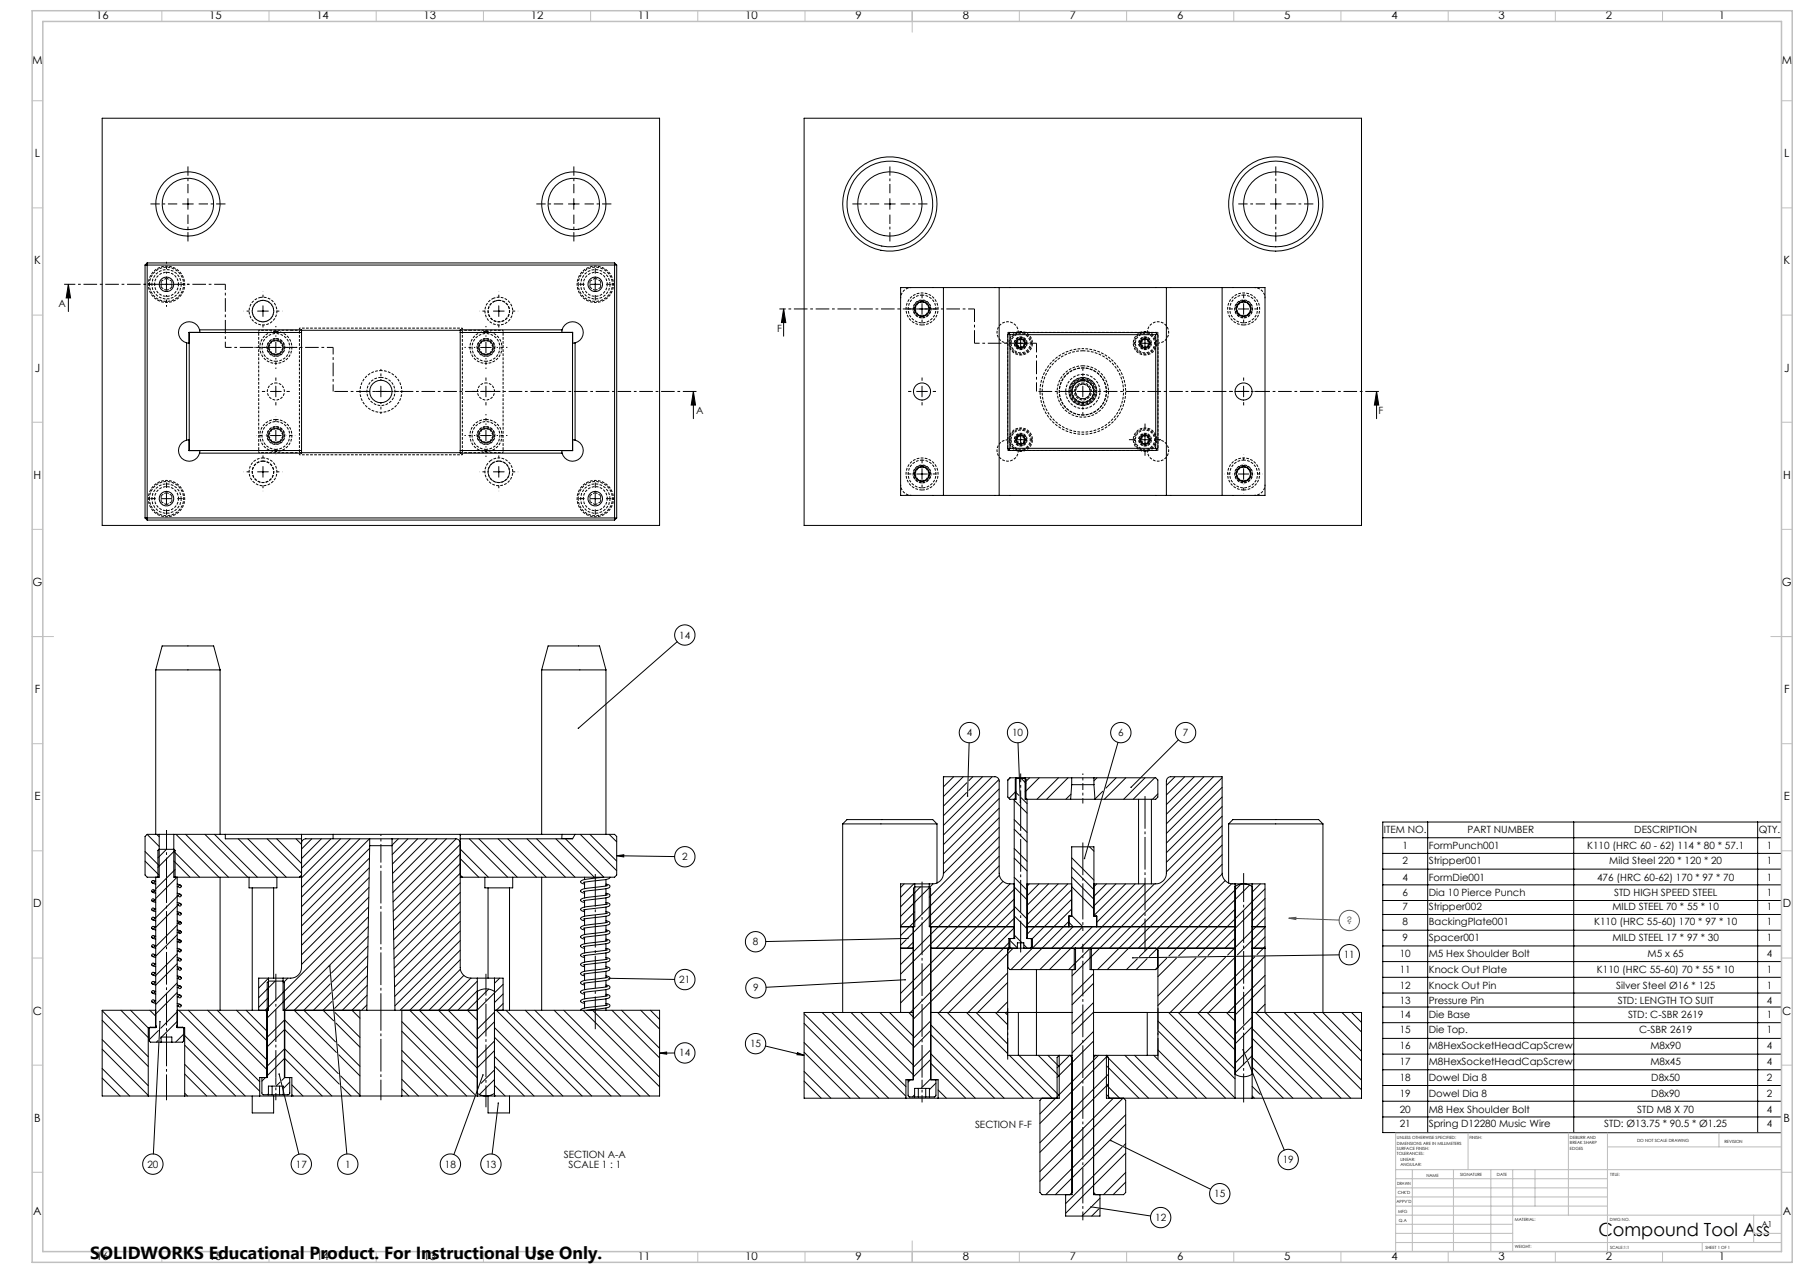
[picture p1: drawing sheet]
<svg xmlns="http://www.w3.org/2000/svg" width="841mm" height="594mm" viewBox="0 0 841 594" stroke-linecap="round" stroke-linejoin="round" font-family="sans-serif">
<g fill="none" stroke="#000" stroke-width=".47" stroke-dasharray="1.3 .6" stroke-dashoffset=".3" stroke-linecap="butt">
<path d="M70 133a8 8 0 0 1 11-8 8 8 0 0 1 2 14 8 8 0 0 1-13-5v-1M121 139a7 7 0 0 1 8 8 7 7 0 0 1-11 3 7 7 0 0 1 2-11h1M230 139a6 6 0 0 1 9 6 6 6 0 0 1-9 6 6 6 0 0 1-1-11l1-1M270 133a8 8 0 0 1 11-8 8 8 0 0 1 2 14 8 8 0 0 1-13-5v-1M430 138a7 7 0 0 0-6 9 7 7 0 0 0 11 1 7 7 0 0 0-3-10h-2M580 138a7 7 0 0 0-6 9 7 7 0 0 0 11 1 7 7 0 0 0-3-10h-2M475 155a5 5 0 0 0-5-5 5 5 0 0 0-5 5 5 5 0 0 0 5 5M129 169a7 7 0 0 0 6-10 7 7 0 0 0-11-1 7 7 0 0 0 3 10l2 1M227 169a7 7 0 0 0 6-10 7 7 0 0 0-11-1 7 7 0 0 0 3 10l2 1M505 175a8 8 0 0 0-7 11 8 8 0 0 0 13 2 8 8 0 0 0-4-13h-2M505 176a7 7 0 0 0-6 9 7 7 0 0 0 11 2 7 7 0 0 0-3-11h-2M540 160a5 5 0 0 0 5-5 5 5 0 0 0-5-5 5 5 0 0 0-5 5"/>
<path d="M505 189a6 6 0 0 1-6-9 6 6 0 0 1 11-1 6 6 0 0 1-3 10h-2M123 214a6 6 0 0 1 6 9 6 6 0 0 1-11 1 6 6 0 0 1 3-10h2M129 210a6 6 0 0 0 6-10 6 6 0 0 0-11-1 6 6 0 0 0 3 11h2M227 210a6 6 0 0 0 6-10 6 6 0 0 0-11-1 6 6 0 0 0 3 11h2M229 215a6 6 0 0 1 10 4 6 6 0 0 1-8 7 6 6 0 0 1-3-10l1-1M430 215a7 7 0 0 0-6 9 7 7 0 0 0 11 1 7 7 0 0 0-3-10h-2M470 205a5 5 0 0 0-5 5 5 5 0 0 0 5 5 5 5 0 0 0 5-5M535 210a5 5 0 0 0 5 5 5 5 0 0 0 5-5 5 5 0 0 0-5-5M580 215a7 7 0 0 0-6 9 7 7 0 0 0 11 1 7 7 0 0 0-3-10h-2M70 233a8 8 0 0 1 11-8 8 8 0 0 1 2 14 8 8 0 0 1-13-5v-1M270 233a8 8 0 0 1 11-8 8 8 0 0 1 2 14 8 8 0 0 1-13-5v-1"/>
</g>
<g fill="none" stroke="#000" stroke-width=".47" stroke-dasharray="1.3 .6" stroke-dashoffset=".1" stroke-linecap="butt">
<path d="M75 131l3-1M75 134v-3M78 130l2 1M78 136l-3-2M80 131v3M80 134l-2 2M275 131l3-1M275 134v-3M278 130l2 1M278 136l-3-2M280 131v3M280 134l-2 2"/>
<path d="M123 140a5 5 0 0 1 4 7 5 5 0 0 1-8 1 5 5 0 0 1 2-8h2M233 140a5 5 0 0 1 4 7 5 5 0 0 1-8 1 5 5 0 0 1 2-8h2M505 171a12 12 0 0 1 11 17 12 12 0 0 1-21 2 12 12 0 0 1 8-19h2M500 183a5 5 0 0 0 7 4 5 5 0 0 0 1-8 5 5 0 0 0-8 2v2M123 215a5 5 0 0 1 4 7 5 5 0 0 1-8 1 5 5 0 0 1 2-8h2M233 215a5 5 0 0 1 4 7 5 5 0 0 1-8 1 5 5 0 0 1 2-8h2M75 231l3-1M75 234v-3M78 230l2 1M78 236l-3-2M80 231v3M80 234l-2 2"/>
<path d="M275 231l3-1M275 234v-3M278 230l2 1M278 236l-3-2M280 231v3M280 234l-2 2"/>
</g>
<g fill="none" stroke="#000" stroke-width=".47" stroke-dasharray="1.3 .6" stroke-dashoffset=".6" stroke-linecap="butt">
<path d="M78 124a8 8 0 0 1 7 12 8 8 0 0 1-14 2 8 8 0 0 1 5-14h2M278 124a8 8 0 0 1 7 12 8 8 0 0 1-14 2 8 8 0 0 1 5-14h2M140 153v59M129 165a3 3 0 0 0 3-4 3 3 0 0 0-6-1 3 3 0 0 0 2 5h1M227 165a3 3 0 0 0 3-4 3 3 0 0 0-6-1 3 3 0 0 0 2 5h1M479 160a2.8 2.8 0 0 1-4 3 2.8 2.8 0 0 1-1-5 2.8 2.8 0 0 1 5 1v1M537 160a2.8 2.8 0 0 1-4 3 2.8 2.8 0 0 1-1-5 2.8 2.8 0 0 1 5 1v1M129 207a3 3 0 0 0 3-5 3 3 0 0 0-6-1 3 3 0 0 0 2 5l1 1M216 212v-59M227 207a3 3 0 0 0 3-5 3 3 0 0 0-6-1 3 3 0 0 0 2 5l1 1M479 205a2.8 2.8 0 0 1-4 3 2.8 2.8 0 0 1-1-5 2.8 2.8 0 0 1 5 1v1M537 205a2.8 2.8 0 0 1-4 3 2.8 2.8 0 0 1-1-5 2.8 2.8 0 0 1 5 1v1"/>
<path d="M78 224a9 9 0 0 1 7 12 9 9 0 0 1-14 2 9 9 0 0 1 5-14h2M278 224a9 9 0 0 1 7 12 9 9 0 0 1-14 2 9 9 0 0 1 5-14h2"/>
</g>
<g fill="none" stroke="#000" stroke-width=".47" stroke-dasharray="1.3 .6" stroke-dashoffset=".5" stroke-linecap="butt">
<path d="M71 133a7 7 0 0 0 6 7 7 7 0 0 0 7-7M72 133a6 6 0 0 1 6-6 6 6 0 0 1 5 6M83 133a6 6 0 0 1-5 5 6 6 0 0 1-6-5M84 132a7 7 0 0 0-7-6 7 7 0 0 0-6 7M271 133a7 7 0 0 0 6 7 7 7 0 0 0 7-7M272 133a6 6 0 0 1 6-6 6 6 0 0 1 5 6M283 133a6 6 0 0 1-5 5 6 6 0 0 1-6-5M284 132a7 7 0 0 0-7-6 7 7 0 0 0-6 7M425 134a5 5 0 0 0-5 5M590 139a5 5 0 0 0-5-5M129 159a3 3 0 0 1 3 4 3 3 0 0 1-6 1 3 3 0 0 1 2-5h1M227 159a3 3 0 0 1 3 4 3 3 0 0 1-6 1 3 3 0 0 1 2-5h1"/>
<path d="M430 140a4 4 0 0 1 4 6 4 4 0 0 1-7 1 4 4 0 0 1 2-7h1M580 140a4 4 0 0 1 4 6 4 4 0 0 1-7 1 4 4 0 0 1 2-7h1M129 166a4 4 0 0 1-4-6 4 4 0 0 1 7-1 4 4 0 0 1-2 7h-1M129 179a4 4 0 0 1 3 5 4 4 0 0 1-6 1 4 4 0 0 1 1-6h2M178 173a10 10 0 0 1 8 14 10 10 0 0 1-16 2 10 10 0 0 1 6-16h2M227 166a4 4 0 0 1-4-6 4 4 0 0 1 7-1 4 4 0 0 1-2 7h-1M227 179a4 4 0 0 1 3 5 4 4 0 0 1-6 1 4 4 0 0 1 1-6h2M476 166a5 5 0 0 1-5-8 5 5 0 0 1 9-1 5 5 0 0 1-3 8l-1 1M479 160a2.5 2.5 0 0 1-4 2 2.5 2.5 0 0 1-1-4 2.5 2.5 0 0 1 4 1l1 1M505 179a4 4 0 0 1 4 5 4 4 0 0 1-7 1 4 4 0 0 1 2-6h1M534 166a5 5 0 0 1-5-8 5 5 0 0 1 9-1 5 5 0 0 1-3 8l-1 1M537 160a2.5 2.5 0 0 1-4 2 2.5 2.5 0 0 1-1-4 2.5 2.5 0 0 1 4 1l1 1"/>
<path d="M129 200a3 3 0 0 1 3 5 3 3 0 0 1-6 1 3 3 0 0 1 2-6h1M227 200a3 3 0 0 1 3 5 3 3 0 0 1-6 1 3 3 0 0 1 2-6h1M505 186a3 3 0 0 1-3-5 3 3 0 0 1 6-1 3 3 0 0 1-2 6h-1M129 207a4 4 0 0 1-4-5 4 4 0 0 1 7-1 4 4 0 0 1-2 6h-1M227 207a4 4 0 0 1-4-5 4 4 0 0 1 7-1 4 4 0 0 1-2 6h-1M430 217a4 4 0 0 1 4 6 4 4 0 0 1-7 1 4 4 0 0 1 2-7h1M476 211a5 5 0 0 1-5-8 5 5 0 0 1 9-1 5 5 0 0 1-3 8l-1 1M479 205a2.5 2.5 0 0 1-4 2 2.5 2.5 0 0 1-1-4 2.5 2.5 0 0 1 4 1l1 1M534 211a5 5 0 0 1-5-8 5 5 0 0 1 9-1 5 5 0 0 1-3 8l-1 1M537 205a2.5 2.5 0 0 1-4 2 2.5 2.5 0 0 1-1-4 2.5 2.5 0 0 1 4 1l1 1M580 217a4 4 0 0 1 4 6 4 4 0 0 1-7 1 4 4 0 0 1 2-7h1M71 233a7 7 0 0 0 6 7 7 7 0 0 0 7-7"/>
<path d="M72 233a6 6 0 0 1 6-6 6 6 0 0 1 5 6M83 233a6 6 0 0 1-5 5 6 6 0 0 1-6-5M84 232a7 7 0 0 0-7-6 7 7 0 0 0-6 7M271 233a7 7 0 0 0 6 7 7 7 0 0 0 7-7M272 233a6 6 0 0 1 6-6 6 6 0 0 1 5 6M283 233a6 6 0 0 1-5 5 6 6 0 0 1-6-5M284 232a7 7 0 0 0-7-6 7 7 0 0 0-6 7M420 226a5 5 0 0 0 5 5M585 231a5 5 0 0 0 5-5"/>
</g>
<g fill="none" stroke="#000" stroke-width=".47" stroke-dasharray="1.3 .6" stroke-dashoffset="-.1" stroke-linecap="butt">
<path d="M127 159h3M129 158a4 4 0 0 1 3 6 4 4 0 0 1-7 1 4 4 0 0 1 2-7h2M130 159l2 3M225 159h3M227 158a4 4 0 0 1 3 6 4 4 0 0 1-7 1 4 4 0 0 1 2-7h2M228 159l2 3M427 144l1-3M428 147l-1-3M428 141h4M430 148a4 4 0 0 1-4-6 4 4 0 0 1 7-1 4 4 0 0 1-2 7h-1M432 147h-4M432 141l2 3"/>
<path d="M434 144l-2 3M470 155h70M577 144l1-3M578 141h4M578 147l-1-3M580 148a4 4 0 0 1-4-6 4 4 0 0 1 7-1 4 4 0 0 1-2 7h-1M582 147h-4M582 141l2 3M584 144l-2 3M125 162l2-3M127 165l-2-3M130 165h-3"/>
<path d="M132 162l-2 3M223 162l2-3M225 165l-2-3M228 165h-3M230 162l-2 3M472 160a5 5 0 0 1 6-4 5 5 0 0 1 1 8 5 5 0 0 1-7-3v-1M530 160a4 4 0 0 1 6-4 4 4 0 0 1 1 8 4 4 0 0 1-7-3v-1M129 199a4 4 0 0 1 3 6 4 4 0 0 1-7 1 4 4 0 0 1 2-7h2M227 199a4 4 0 0 1 3 6 4 4 0 0 1-7 1 4 4 0 0 1 2-7h2M125 203l2-3M127 200h3M127 206l-2-3"/>
<path d="M130 200l2 3M130 206h-3M132 203l-2 3M223 203l2-3M225 200h3M225 206l-2-3M228 200l2 3M228 206h-3M230 203l-2 3M428 218h4M432 218l2 3M472 205a4 4 0 0 1 6-4 4 4 0 0 1 1 8 4 4 0 0 1-7-3v-1"/>
<path d="M530 205a4 4 0 0 1 6-4 4 4 0 0 1 1 8 4 4 0 0 1-7-3v-1M540 210h-70M578 218h4M582 218l2 3M427 221l1-3M428 224l-1-3M430 225a4 4 0 0 1-4-6 4 4 0 0 1 7-1 4 4 0 0 1-2 7h-1M432 224h-4M434 221l-2 3M577 221l1-3M578 224l-1-3M580 225a4 4 0 0 1-4-6 4 4 0 0 1 7-1 4 4 0 0 1-2 7h-1"/>
<path d="M582 224h-4M584 221l-2 3"/>
</g>
<g fill="none" stroke="#000" stroke-width=".47" stroke-dasharray="1.3 .6" stroke-linecap="butt">
<path d="M129 155a8 8 0 0 1 6 10 8 8 0 0 1-12 2 8 8 0 0 1 4-12h2M136 154h5M215 154h5M227 155a8 8 0 0 1 6 10 8 8 0 0 1-12 2 8 8 0 0 1 4-12h2M430 152a8 8 0 0 1-7-11 8 8 0 0 1 13-1 8 8 0 0 1-4 11l-2 1M580 152a8 8 0 0 1-7-11 8 8 0 0 1 13-1 8 8 0 0 1-4 11l-2 1M178 176a7 7 0 0 0-6 9 7 7 0 0 0 11 2 7 7 0 0 0-4-11h-1M505 164a19 19 0 0 0-17 27 19 19 0 0 0 33 3 19 19 0 0 0-13-30h-3M505 177a6 6 0 0 1 5 8 6 6 0 0 1-9 1 6 6 0 0 1 3-9h1M129 196a7 7 0 0 1 6 10 7 7 0 0 1-12 2 7 7 0 0 1 4-12h2M227 196a7 7 0 0 1 6 10 7 7 0 0 1-12 2 7 7 0 0 1 4-12h2M141 211h-5"/>
<path d="M220 211h-5M430 229a8 8 0 0 1-7-11 8 8 0 0 1 13-1 8 8 0 0 1-4 11l-2 1M580 229a8 8 0 0 1-7-11 8 8 0 0 1 13-1 8 8 0 0 1-4 11l-2 1"/>
</g>
<path d="M122 140a5 5 0 0 1 6 6 5 5 0 0 1-8 3 5 5 0 0 1 0-8l2-1M231 141a5 5 0 0 1 7 4 5 5 0 0 1-8 5 5 5 0 0 1 0-9h1M481 160a5 5 0 0 1-7 5 5 5 0 0 1-1-9 5 5 0 0 1 8 3v1M505 179a3 3 0 0 0-3 5 3 3 0 0 0 6 1 3 3 0 0 0-2-6h-1M505 178a5 5 0 0 0-4 7 5 5 0 0 0 8 1 5 5 0 0 0-3-8h-1M539 160a5 5 0 0 1-7 5 5 5 0 0 1-1-9 5 5 0 0 1 8 3v1M123 215a5 5 0 0 1 4 7 5 5 0 0 1-8 1 5 5 0 0 1 2-8h2M230 216a5 5 0 0 1 8 3 5 5 0 0 1-6 6 5 5 0 0 1-3-8l1-1M481 205a5 5 0 0 1-7 5 5 5 0 0 1-1-9 5 5 0 0 1 8 3v1M539 205a5 5 0 0 1-7 5 5 5 0 0 1-1-9 5 5 0 0 1 8 3v1" fill="none" stroke="#000" stroke-width=".47" stroke-dasharray="1.3 .6" stroke-dashoffset=".2" stroke-linecap="butt"/>
<path d="M141 154l-1-1M216 153l-1 1M216 153h-76M540 155v55M505 177a6 6 0 0 1 6 8 6 6 0 0 1-11 1 6 6 0 0 1 4-9h1M505 163a20 20 0 0 1 18 29 20 20 0 0 1-34 2 20 20 0 0 1 13-31h3M121 211v-57M140 212h76M141 211l-1 1M216 212l-1-1M235 211v-57M470 210v-55" fill="none" stroke="#000" stroke-width=".47" stroke-dasharray="1.3 .6" stroke-dashoffset=".7" stroke-linecap="butt"/>
<path d="M121 154h15M235 154h-15M136 211h-15M220 211h15" fill="none" stroke="#000" stroke-width=".47" stroke-dasharray="1.3 .6" stroke-dashoffset=".8" stroke-linecap="butt"/>
<g fill="none" stroke="#000" stroke-width=".47">
<path d="M48 55h260v190h-260zM375 55h260v190h-260zM85 95h5M88 93v5M265 95h5M268 93v5M413 95h5M415 93v5M593 95h5M595 93v5M32 133l1 6h-2zM32 133v12"/>
<path d="M68 124h220M68 124v118M69 123h218M69 123v120M69 123l-1 1M75 133h5M78 130v5M275 133h5M278 130v5M287 123v120M287 123l1 1M288 124v118"/>
<path d="M440 134h26M440 134h-20v97h20M440 134v97M466 134h78M466 134v97M544 134h26M544 134v97M570 134h20v97h-20M570 134v97M87 160h1M87 160v45M88 155h53"/>
<path d="M88 155v55M93 154v1h-5M93 154a5 5 0 0 0-8-2 5 5 0 0 0 2 8M93 154h48v57h-48M120 145h5M123 143v5M129 160v5M141 154h74M215 155h52M227 160v5M230 145h5M233 143v5"/>
<path d="M262 154a5 5 0 0 1 9-2 5 5 0 0 1-3 8M262 154v1h5M262 154h-47v57h47M267 155v55M267 155v5h1M267 155h.1M268 160v45M366 144l1 7h-3zM366 144v13M428 144h5M430 142v5M470 156l1-1h68l1 1v53l-1 1h-68l-1-1z"/>
<path d="M471 156h.1M471 156h68M471 156v53M476 158v5M534 158v5M539 156v53M540 156h-1M578 144h5M580 142v5M126 162h5M224 162h5M474 160h5"/>
<path d="M532 160h5M126 183h5M129 180v5M175 183h5M178 180v5M224 183h5M227 180v5M323 183l1 6h-2zM323 183v12M428 183h5M430 180v5M503 183h5"/>
<path d="M505 180v5M578 183h5M580 180v5M642 183l1 6h-2zM642 183v12M87 205a5 5 0 0 0-2 9 5 5 0 0 0 8-3M88 205h-1M88 210h.1M93 210v1M123 218v5M126 203h5M129 201v5"/>
<path d="M141 210h-53M141 211h74M215 210h52M224 203h5M227 201v5M233 218v5M262 210v1M268 205h-1v5M268 205a5 5 0 0 1 3 9 5 5 0 0 1-9-3M430 219v5M471 209h68M471 209v1"/>
<path d="M474 205h5M476 203v5M532 205h5M534 203v5M539 209l1 1M580 219v5M75 233h5M78 230v5M120 220h5M230 220h5M275 233h5M278 230v5"/>
<path d="M428 221h5M440 231h26M466 231h78M544 231h26M578 221h5M68 242h220M68 242l1 1M69 243h218M288 242l-1 1M316 299l-46 41M73 313l3-12h24l3 12M73 313h30"/>
<path d="M73 313v76M103 313v76M253 313l3-12h24l3 12M253 313h30M253 313v76M283 313v76M452 347l-1 24M475 347l1 27M521 346l-15 55M550 345l-22 22M440 362v1M445 362l-5 5"/>
<path d="M449 362l-9 10M451 370l-11 11M451 365l-11 11M454 362l-2 2M458 362l-6 7M463 362l-23 23M466 364l-26 26M466 368l-26 26M466 373l-26 26M466 377l-26 26M471 363h3v10h-3l-1-1v-8zM471 363l-1 1"/>
<path d="M473 373l6 6M473 373v65M474 369l1 2M474 373v-9v-1h4l1 1v9M474 363h4M474 369l-3 4M476 363l3 2M476 372l3 3M478 363v10h21M478 363h22M479 373v65M480 363l-2 2"/>
<path d="M485 363l-7 6M494 363l-10 10M498 363l-10 10M499 373h12M500 371l-3 2M500 366h10M500 363h10M500 366l-1 7M500 363v3M510 363h29l1 1v8l-1 1h-28M510 363v3M510 366l1 7"/>
<path d="M512 363l-2 1M514 369l-3 4M521 363l-5 5M525 363l-10 10M531 373v39M534 363l-10 10M537 373v39M539 363l-10 10M540 370l-2 3M548 362l-4 4M553 362l-9 9M557 362l-13 13"/>
<path d="M562 362l-18 18M566 362l-22 22M570 363l-26 26M570 367l-26 26M570 372l-26 26M570 376l-26 26M68 397l6 7M69 389l5 6M69 389l-1 1v18l1 1h5v-20M69 389h5M73 389l1 1M74 389h7"/>
<path d="M78 396l-4 4M81 397l12 12M81 389v20h60M81 389h181M82 397l-8 8M82 397l-1-1h-7v1v12M82 397v12M82 389l20 20M87 389l20 20M96 389l20 20M100 389l20 20M105 389v2h36"/>
<path d="M111 391l18 18M116 391l18 18M125 391l16 16M129 391l12 12M138 391l3 3M141 389v62a5 5 0 0 1-5 5h-4M145 391l-4 5M150 391l-9 10M154 391l-13 14M155 389v2M159 391l-18 19M163 391l-22 23"/>
<path d="M168 391l-27 28M172 391l-31 32M172 396l-31 32M172 391h-29l-2 1v1M172 395h11M172 391h11M172 391v4M172 395l-1 76M183 391h30l1 1 1 1M183 395l1 76M183 391v4M186 391l-3 3"/>
<path d="M190 391l-7 8M195 391l-12 12M199 391l-16 17M204 391l-21 21M208 391l-25 25M213 391l-30 30M215 389v62a5 5 0 0 0 5 5M215 394l-32 31M215 398l-32 32M215 396l13 13M219 391l18 18M223 391l18 18"/>
<path d="M232 391l18 18M237 391l18 18M246 391l18 18M250 391l18 18M259 391l18 18M262 389v2h5M262 389h6M264 391l18 18M268 389h19l1 1v18l-1 1h-72M268 389l-1 2h-52M271 389l17 17M275 389l13 13"/>
<path d="M284 389l4 4M288 399h3v1zM288 399l27 1M393 384h44M393 384l2-2h40l2 2M393 384v88M437 384v28M466 382l-26 26M466 386l-33 33M466 391l-46 46M466 395l-33 33M466 400l-33 32"/>
<path d="M473 387l6 6M473 396l6 6M473 382l6 6M508 395l2 2M570 381l-26 26M570 385l-70 70M570 390l-53 52M570 394l-58 58M570 399l-54 53M573 384h44M573 384l2-2h40l2 2M573 384v28"/>
<path d="M617 384v88l18 19M645 384h186v144h-186zM645 391h186M645 398h186M666 384v144M734 384v144M820 384v144M68 402l6 6M71 416l2 1M71 412l2 1M72 420h1M72 411h1"/>
<path d="M72 420l-1 1M73 416l-1-1-1 1M73 419l10-10v71h3v31M73 409v71h-4M81 402l8 7M82 406l-9 9M83 417l2 1M83 413l2 1M83 418l-10 10M83 418h.1M83 414h.1M103 409v62"/>
<path d="M116 409v5h13v-5M118 414v57M128 414v42M141 408l-1 1M172 419l-31 31M172 414l-31 32M172 410l-31 31M172 405l-31 32M172 400l-31 32M215 407l-31 31M215 412l-31 31M215 416l-31 31"/>
<path d="M215 403l-31 31M215 401l8 8M215 408l1 1M226 409v5h13v-5M228 414v42M238 414v57M253 409v62M273 409v1M273 412v3M273 416v3M282 409l-11 2v1h2M283 417l1 1a4 4 0 0 1-4 1l-8 1"/>
<path d="M283 413h1a4 4 0 0 1-4 2l-8 1M283 410v3M283 415v3M283 419v3M283 418h-3a18 18 0 0 0-9 2l2 1M283 413l-3 1a18 18 0 0 0-9 2l2 1M285 409a5 5 0 0 1-5 2l-8 1M422 412l-2 2M426 412l-6 7M427 412h6M427 412h-7v60M427 417l-7 6"/>
<path d="M427 412v20h-7M429 414l-3 3M433 412a5 5 0 0 0 7-5v-45h24l2 1v44a5 5 0 0 0 7 5M433 412v20h40M434 414l-8 8M435 412l-2 2M466 404l-32 32M466 408l-32 32M468 411l-31 31M471 412l-37 37M473 415l-39 39M473 419l-23 23"/>
<path d="M473 414l6 6M473 400l6 6M473 409l6 6M479 412h21M480 412l-1 1M485 412l-6 6M489 412l-10 10M494 412l-15 15M498 412l-19 19M500 415l-21 21M500 420l-18 18M500 414l10 10"/>
<path d="M500 409l10 11M500 405l10 10M500 400l10 11M510 412h29a5 5 0 0 0 5-5v-43l1-1 1-1h24v45a5 5 0 0 0 6 5M512 412l-2 2M516 412l-6 6M521 412l-11 11M525 412l-15 15M530 412l-18 18M534 412l-30 30M538 412l-39 40M570 403l-39 39"/>
<path d="M570 408l-39 38M571 411l-31 31M574 412l-30 30M576 414a7 7 0 0 1 8 0M576 412h8M576 412v100M579 413l-34 33M583 413l-33 33M584 412h6v60l40 40M584 412v100M588 412l-4 4M590 415l-31 31"/>
<path d="M590 419l-27 27M645 406h186M645 413h186M71 424l2 1M71 420l2 1M71 437l2 1M71 433l2 1M71 429l2 1M72 424h1M72 437h1M72 432l1 1M72 428h1"/>
<path d="M72 424l-1 1M83 425l2 1M83 421l2 1M83 438l2 1M83 434l2 1M83 430l2 1M83 432l-10 10M83 423l-10 10M83 436l-10 10M83 427h.1M83 422h.1M83 439h.1"/>
<path d="M83 435h.1M83 431h.1M84 430l-1 1M84 435h-1M84 439v1M172 437l-17 17M172 432l-39 39v32l-2 1M172 428l-47 47M172 423l-48 48v1M215 421l-31 31M215 425l-31 31M215 430l-31 31"/>
<path d="M215 434l-31 31M215 439l-31 30M273 420v3M273 424v4M273 429v3M273 433v3M273 437v3M283 438l1 1a4 4 0 0 1-4 2l-8 1M283 434l1 1a4 4 0 0 1-4 1l-8 1M283 430h1a4 4 0 0 1-4 2l-8 1M283 425l1 1a4 4 0 0 1-4 2l-8 1M283 421l1 1a4 4 0 0 1-4 2l-8 1"/>
<path d="M283 423v3M283 428v3M283 432v3M283 436v3M283 439h-3a18 18 0 0 0-9 2l2 1M283 435h-3a18 18 0 0 0-9 2l2 1M283 430l-12 2v1l2 1M283 426l-3 1a18 18 0 0 0-9 2l2 1M283 422l-12 2v1h2M423 438l-3 3M423 438l-66 1M426 435l-3 3"/>
<path d="M426 440l-3 2M426 432v72M427 421l-7 7M427 425l-7 7M434 436l-8 8M434 427l-8 8M434 432v72M471 440l-33 32M471 439l4 3v-2h3v2M472 438h-1v4h1M473 424l-39 39M473 428l-39 39"/>
<path d="M473 433l-9 9M473 437v1M473 427l6 6M473 436l4 4M473 423l6 6M473 438h-2v4M476 440v2M479 438h3M479 432h97M481 438v4M482 438v4M499 430l-23 22"/>
<path d="M499 430l2 2-10 10M499 432v-5h1v-32h10v32h2v5M500 424l-28 28M500 427l5 5M505 432l-20 20M510 432l-20 20M576 424l-18 18M576 438l-5 4M584 432h6M590 424l-6 6M590 428l-17 18M590 433l-13 13"/>
<path d="M590 437l-5 5M645 420h186M645 427h186M645 434h186M71 450l2 1M71 441l2 1M71 454l2 1M71 446l2 1M72 450h1M72 441h1M72 458h1M72 454h1"/>
<path d="M72 445l1 1M83 451l2 1M83 443l2 1M83 460l2 1M83 450l-10 10-2-1M83 455l2 1M83 447l2 1M83 459l-10 10M83 445l-10 10M83 452h.1M83 444h.1M83 457h.1"/>
<path d="M83 448h.1M84 443v1M121 456v1M125 456h7M125 456l-4 5M125 456v15h-42M125 456h-4v15M128 458l-3 4M132 456v15h39M134 456l-2 3M154 455l-17 16 20 20M154 451l8 87"/>
<path d="M154 459l-12 12 14 15M171 460l-11 11M171 455l-15 16M171 451l-15 15M172 446l-17 16M172 442l-17 16M215 443l-28 28M215 448l-24 23 32 32M215 452l-19 19 27 27M216 455l-16 16M220 456l-15 15 18 18M220 456h3"/>
<path d="M223 456h8M223 458l-14 13 14 14M223 456v55M231 456v55M231 456h4v15M233 456l-2 3M235 459l-12 12M273 442v3M273 446v3M273 450v3M273 454v4M273 459v3"/>
<path d="M283 460h1a4 4 0 0 1-4 2l-8 1M283 455l1 1a4 4 0 0 1-4 2l-8 1M283 451l1 1a4 4 0 0 1-4 2l-8 1M283 447l1 1a4 4 0 0 1-4 1l-8 1M283 443h1a4 4 0 0 1-4 2l-8 1M283 440v3M283 445v3M283 449v3M283 453v3M283 457v4M283 456l-3 1a18 18 0 0 0-9 2l2 1M283 452l-12 2v1h2"/>
<path d="M283 448h-3a18 18 0 0 0-9 2l2 1M283 443l-3 1a18 18 0 0 0-9 2l2 1M284 456l31 1M420 442h6M422 457l-65 4M426 444l-6 6M426 458l-6 6M426 449l-6 6M434 442h37M434 441l-8 8M434 454l-8 8M434 450l-8 8"/>
<path d="M470 442v50h29M470 454l-18 18M470 458l-14 14M470 451l1 1h31v-10l-1 1v9M471 442h.1M471 442h105M471 442l-1 1M473 442l-30 30M478 441l1 1M483 452v40M500 452v105h-14l-1-1v-43l1-1M508 442v10h31"/>
<path d="M509 442v1v9M510 454l-10 10M510 459l-10 10M510 452v105h14l1-1v-43l-1-1M531 447l-6 5M535 447l-5 5M539 442l1 1v8l-1 1M540 443l-4 3M540 442v50h-29M544 447l-5 5M549 447l-9 9M558 447l-18 18"/>
<path d="M562 447l-22 22M572 447l-26 25M576 447l-26 25M584 442h6M585 446l-26 26M590 446l-26 26M590 442l-4 3M590 455l-17 17M590 460l-14 14M625 446l-97 1M645 441h186M645 449h186"/>
<path d="M645 456h186M48 472l21 21M48 476l21 22M56 471l13 13M61 471l8 9M69 480v31M70 471l3 3M71 467l2 1M71 463l2 1M72 467h1M72 462l1 1M73 479l-3 1v6h15h1v-6l-4-1h1"/>
<path d="M73 471h-25v40h21M75 477l-3 61M83 468l2 1M83 464l2 1M83 463l-10 10M83 472l-8 8M83 477l-8 7M83 461h.1M83 469h.1M83 465h.1M83 471l38 38M88 471l33 34"/>
<path d="M97 471l27 28M101 471l23 24M110 471l14 15M115 471l9 10M124 471v32M125 465l-4 5M125 461l-4 5M133 476l-8 8M133 476l25 25M154 463l-8 8M155 467l-4 4 5 5M156 472l12 12"/>
<path d="M157 477l11 12M168 471v40M171 471h13M171 469l-2 2M171 464l-7 7 4 4M184 471h39M187 477l34 34M187 471v40M223 471v1M223 463a7 7 0 0 1 8 0M223 462l-9 9M223 471h.1"/>
<path d="M228 462l-10 9 5 5M231 471h77v40h-77M231 479l32 32M231 472l-8 8M231 477l-8 8M235 464l-4 4M235 468l-3 3 40 40M236 471l40 40M245 471l40 40M249 471l40 40M258 471l40 40M263 471l40 40"/>
<path d="M272 471l36 36M273 463v3M273 467v3M276 471l32 32M283 464l1 1a4 4 0 0 1-4 1l-8 1M283 468l1 1a4 4 0 0 1-4 2h-6M283 462v3M283 466v3M283 470v1M283 460l-3 1a18 18 0 0 0-9 2l2 1M283 465h-3a18 18 0 0 0-9 2l2 1M283 469h-3a18 18 0 0 0-9 2"/>
<path d="M285 471l23 23M290 471l18 18M299 471l9 9M303 471l5 5M375 478l35 34M375 473l39 39M383 472l40 40M388 472l35 35M397 472l29 29M401 472l25 25M410 472l16 16M415 472l11 11"/>
<path d="M424 472l2 2M426 462l-6 6M426 471l-1 1M426 472h-51v40h48M434 472h66M434 463l-8 8M434 476l-8 8M434 467l-8 8M434 478l34 34M437 472l40 40M442 472l40 40M451 472l19 20"/>
<path d="M455 472l15 15M464 472l6 6M469 472l1 2M470 467l-5 5M470 472h.1M475 472v20M510 468l-10 10M510 472l-10 10M510 472h66M535 472v20M540 476l36 36M545 472l31 31"/>
<path d="M550 472l26 27M559 472l17 18M563 472l13 13M572 472l4 4M584 472h51v40h-51M584 480l33 32M584 475l-8 8M584 479l-8 8M586 472l40 40M590 469l-4 3M599 472l36 37M603 472l32 32"/>
<path d="M612 472l23 23M626 472l9 10M630 472l5 5M645 463h186M645 470h186M645 477h186M48 490l21 21M48 499l13 12M48 485l21 22M74 486h-1M74 481l-4 4M75 484v1"/>
<path d="M75 486v-2h5v2M78 484v2M86 483l-4 3M86 488l24 23M86 497l15 14M86 483l28 28M133 489l-8 8M133 494l-8 8M133 480l-8 8M133 489l22 22M133 494l17 17M133 480l25 26"/>
<path d="M158 487l10 11M158 492l10 10M187 495l17 16M187 481l31 30M187 490l22 21M231 497l14 14M231 484l27 27M231 493l18 18M231 486l-8 8M231 499l-7 7M231 490l-8 8M308 491h3v1z"/>
<path d="M315 491h-7M357 488l18 4M372 491l3 1h-3zM375 491l22 21M375 500l13 12M375 486l26 26M434 490l-8 8M434 481l-8 8M434 494l-8 8M434 496l16 16M434 483l30 29M434 492l21 20"/>
<path d="M471 492l20 20M475 492l19 19M484 492l10 10M489 492l5 6M499 492l-6 6M499 492h1M499 492l1 1M500 493h.1M510 492h1M510 481l-10 10M510 486l-17 17M510 493h.1"/>
<path d="M510 493v63M511 492l-1 1M512 492l-19 20M516 497l15 15M516 493l20 19M516 493l-31 31M525 492l20 20M529 492l20 20M538 492l20 20M540 481l32 31M540 490l23 22M580 490l19 47"/>
<path d="M580 492l-4 4M581 495l-5 6M584 498l15 14M584 484l28 28M584 493l19 19M584 488l-3 3M584 493l-2 1M645 485h186M645 492h186M645 499h186M48 503l8 8M69 511h17"/>
<path d="M86 501l10 10M86 510l1 1M86 511h35M118 511v8h10v-8M121 511h15M121 511v-8h4v-45h7h1v45h3v8M122 503v7l1 1h12v-8M124 503l-2 1M125 510v1M125 511v-4h7v4M127 507v4M130 501l9 38"/>
<path d="M130 507v4M131 505l-2 2M135 505l-3 3M136 511h1M136 506l5 5M136 511h32M159 502l9 9M159 507l5 4M168 511h19M187 508l4 3M187 504l8 7M187 511h36"/>
<path d="M223 510a7 7 0 0 0 8 0M223 511h8M223 507h.1M225 502l-13 37M228 511v8h10v-8M231 511h.1M231 506l5 5M231 504l-7 7M232 515l-2 24M375 504l8 8M423 512h15M423 512v-8h3v-90h1h6h1v90h4v8"/>
<path d="M424 504v7v1h12l1-8M425 504l-1 1M427 511l-1 1M427 512v-4h7v4M428 508v4M432 508v4M434 503l-4 5M437 505l-3 3M438 509l3 3M438 512h56v-20l-1 1v19M492 512l-7 8M516 511l2 1"/>
<path d="M516 506l6 6M517 501l-32 32M517 506l-32 32M517 512v-19l-1-1v20h60M519 512l-34 35M524 512l-39 39M576 501a7 7 0 0 0 8 0M576 512h8M584 511l1 1M584 507l4 4M645 507h186M645 514h186"/>
<path d="M518 532l47 23M523 535l-26 27M525 520l-37 37M525 534l-1 1M525 525l-33 32M525 538l-28 28M645 521h186M497 557v10h16v-10M500 556l-1 1M500 556h.1M510 556h.1M510 556l1 1"/>
<path d="M513 559l-4 4M525 547l-10 10M525 552l-6 5M512 564l-3 3M537 567l-28-4-4 4"/>
<circle cx="88" cy="95" r="12"/>
<circle cx="88" cy="95" r="15"/>
<circle cx="268" cy="95" r="12"/>
<circle cx="268" cy="95" r="15"/>
<circle cx="415" cy="95" r="20"/>
<circle cx="415" cy="95" r="22"/>
<circle cx="415" cy="95" r="15"/>
<circle cx="595" cy="95" r="15"/>
<circle cx="595" cy="95" r="20"/>
<circle cx="595" cy="95" r="22"/>
<circle cx="78" cy="133" r="3"/>
<circle cx="278" cy="133" r="3"/>
<circle cx="430" cy="144" r="3"/>
<circle cx="580" cy="144" r="3"/>
<circle cx="476" cy="160" r="2.1"/>
<circle cx="476" cy="160" r="2"/>
<circle cx="534" cy="160" r="2.1"/>
<circle cx="534" cy="160" r="2"/>
<circle cx="178" cy="183" r="5"/>
<circle cx="430" cy="183" r="4"/>
<circle cx="505" cy="183" r="5"/>
<circle cx="580" cy="183" r="4"/>
<circle cx="476" cy="205" r="2.1"/>
<circle cx="476" cy="205" r="2"/>
<circle cx="534" cy="205" r="2.1"/>
<circle cx="534" cy="205" r="2"/>
<circle cx="78" cy="233" r="3"/>
<circle cx="278" cy="233" r="3"/>
<circle cx="430" cy="221" r="3"/>
<circle cx="580" cy="221" r="3"/>
<circle cx="319" cy="296" r="5"/>
<circle cx="452" cy="342" r="5"/>
<circle cx="475" cy="342" r="5"/>
<circle cx="523" cy="342" r="5"/>
<circle cx="553" cy="342" r="5"/>
<circle cx="319" cy="400" r="5"/>
<circle cx="71" cy="416" r=".6"/>
<circle cx="71" cy="411" r=".6"/>
<circle cx="84" cy="418" r=".6"/>
<circle cx="84" cy="414" r=".6"/>
<circle cx="71" cy="433" r=".6"/>
<circle cx="71" cy="420" r=".6"/>
<circle cx="71" cy="429" r=".6"/>
<circle cx="71" cy="437" r=".6"/>
<circle cx="71" cy="424" r=".6"/>
<circle cx="84" cy="422" r=".6"/>
<circle cx="84" cy="426" r=".6"/>
<circle cx="84" cy="431" r=".6"/>
<circle cx="84" cy="439" r=".6"/>
<circle cx="84" cy="435" r=".6"/>
<circle cx="352" cy="439" r="5"/>
<circle cx="71" cy="450" r=".6"/>
<circle cx="71" cy="454" r=".6"/>
<circle cx="71" cy="441" r=".6"/>
<circle cx="71" cy="459" r=".6"/>
<circle cx="71" cy="446" r=".6"/>
<circle cx="84" cy="452" r=".6"/>
<circle cx="84" cy="444" r=".6"/>
<circle cx="84" cy="456" r=".6"/>
<circle cx="84" cy="448" r=".6"/>
<circle cx="319" cy="457" r="5"/>
<circle cx="629" cy="445" r="5"/>
<circle cx="71" cy="463" r=".6"/>
<circle cx="71" cy="467" r=".6"/>
<circle cx="84" cy="461" r=".6"/>
<circle cx="84" cy="469" r=".6"/>
<circle cx="84" cy="465" r=".6"/>
<circle cx="353" cy="461" r="5"/>
<circle cx="319" cy="491" r="5"/>
<circle cx="352" cy="487" r="5"/>
<circle cx="71" cy="543" r="5"/>
<circle cx="141" cy="543" r="5"/>
<circle cx="162" cy="543" r="5"/>
<circle cx="210" cy="543" r="5"/>
<circle cx="229" cy="543" r="5"/>
<circle cx="569" cy="557" r="5"/>
<circle cx="601" cy="541" r="5"/>
<circle cx="541" cy="568" r="5"/>
</g>
<path d="M505 172a11 11 0 0 0-10 16 11 11 0 0 0 19 1 11 11 0 0 0-7-17h-2M505 194a11 11 0 0 0 10-16 11 11 0 0 0-19-2 11 11 0 0 0 7 17l2 1" fill="none" stroke="#000" stroke-width=".47" stroke-dasharray="1.3 .6" stroke-dashoffset=".4" stroke-linecap="butt"/>
<path d="M479 160a3 3 0 0 1-4 3 3 3 0 0 1-1-5 3 3 0 0 1 5 1v1M537 160a3 3 0 0 1-4 3 3 3 0 0 1-1-5 3 3 0 0 1 5 1v1M479 205a3 3 0 0 1-4 3 3 3 0 0 1-1-5 3 3 0 0 1 5 1v1M537 205a3 3 0 0 1-4 3 3 3 0 0 1-1-5 3 3 0 0 1 5 1v1" fill="none" stroke="#000" stroke-width=".47" stroke-dasharray="1.3 .6" stroke-dashoffset="-.2" stroke-linecap="butt"/>
<g fill="none" stroke="#000" stroke-width=".47" stroke-dasharray="1.3 .6" stroke-dashoffset=".9" stroke-linecap="butt">
<path d="M475 159l1-1M476 158l2 1M478 159v2M533 159l1-1M534 158l2 1M536 159v2M475 161v-2M476 162l-1-1M478 161l-2 1M533 161v-2M534 162l-1-1M536 161l-2 1"/>
<path d="M475 206v-2M475 204l1-1M476 207l-1-1M476 203l2 1M478 204v2M478 206l-2 1M533 204l1-1M533 206v-2M534 203l2 1M534 207l-1-1M536 206l-2 1M536 204v2"/>
</g>
<g fill="none" stroke="#808000" stroke-width=".47">
<path d="M601 428h3v1zM601 428l24 1"/>
<circle cx="629" cy="430" r="5"/>
</g>
<g fill="none" stroke="#000" stroke-width=".47" stroke-dasharray="15.2 1.3 1.3 1.3" stroke-dashoffset="15.1" stroke-linecap="butt">
<path d="M118 145h-4M123 140v-4M123 150v4M128 145h4M228 145h-4M233 140v-4M233 150v4M238 145h4M129 198v-4M123 215v-4M124 203h-4M129 208v4"/>
<path d="M134 203h4M233 215v-4M580 216v-4M118 220h-4M123 225v4M128 220h4M228 220h-4M233 225v4M238 220h4M575 221h-4M580 226v4M585 221h4"/>
</g>
<g fill="none" stroke="#000" stroke-width=".47" stroke-dasharray="15.2 1.3 1.3 1.3" stroke-linecap="butt">
<path d="M273 133h-3M278 128v-3M278 138v2M283 133h2M430 139v-2M580 139v-2M425 144h-2M430 149v2M435 144h2M575 144h-2M580 149v2M585 144h2"/>
<path d="M129 178v-2M227 178v-2M430 178v-2M476 165v1M481 160h1M534 165v1M539 160h1M580 178v-2M124 183h-2M129 188v1M134 183h1M222 183h-2"/>
<path d="M227 188v1M232 183h1M425 183h-1M430 188v1M435 183h2M575 183h-1M580 188v1M585 183h2M430 216v-2M476 210v1M481 205h1M529 205h-2"/>
<path d="M534 200v-2M534 210v3M539 205h3M73 233h-3M78 228v-3M78 238v2M83 233h2M273 233h-3M278 228v-3M278 238v2M283 233h2M425 221h-2"/>
<path d="M430 226v2M435 221h2M505 427v-34"/>
</g>
<path d="M73 133h-6M78 128v-6M78 138v5M83 133h5M178 178v-6M505 178v-6M173 183h-6M178 188v5M183 183h5M500 183h-5M505 188v5M510 183h6" fill="none" stroke="#000" stroke-width=".47" stroke-dasharray="15.2 1.3 1.3 1.3" stroke-dashoffset="14.4" stroke-linecap="butt"/>
<g fill="none" stroke="#000" stroke-width=".47" stroke-dasharray="15.2 1.3 1.3 1.3" stroke-dashoffset="10.9" stroke-linecap="butt">
<path d="M83 95h-13M88 90v-12M93 95h12M263 95h-13M268 90v-12M273 95h12M410 95h-12M415 90v-12M420 95h13M590 95h-12M595 90v-12M600 95h13"/>
<path d="M88 100v13M268 100v13M415 100v13M595 100v13"/>
</g>
<path d="M129 157v-5M227 157v-5M124 162h-5M129 167v5M134 162h5M222 162h-5M227 167v5M232 162h5M227 198v-5M222 203h-5M227 208v5M232 203h5" fill="none" stroke="#000" stroke-width=".47" stroke-dasharray="15.2 1.3 1.3 1.3" stroke-dashoffset="14.6" stroke-linecap="butt"/>
<path d="M78 409v104" fill="none" stroke="#000" stroke-width=".47" stroke-dasharray="15.2 1.3 1.3 1.3" stroke-dashoffset="3.2" stroke-linecap="butt"/>
<path d="M129 503v10M430 504v10" fill="none" stroke="#000" stroke-width=".47" stroke-dasharray="15.2 1.3 1.3 1.3" stroke-dashoffset="11.8" stroke-linecap="butt"/>
<path d="M178 471v42" fill="none" stroke="#000" stroke-width=".47" stroke-dasharray="15.2 1.3 1.3 1.3" stroke-dashoffset="5.7" stroke-linecap="butt"/>
<path d="M78 387v22" fill="none" stroke="#000" stroke-width=".47" stroke-dasharray="15.2 1.3 1.3 1.3" stroke-dashoffset="6.1" stroke-linecap="butt"/>
<path d="M505 361v5M178 395v-6" fill="none" stroke="#000" stroke-width=".47" stroke-dasharray="15.2 1.3 1.3 1.3" stroke-dashoffset="14.5" stroke-linecap="butt"/>
<path d="M178 471v-76" fill="none" stroke="#000" stroke-width=".47" stroke-dasharray="15.2 1.3 1.3 1.3" stroke-dashoffset="7.3" stroke-linecap="butt"/>
<path d="M129 503v-49" fill="none" stroke="#000" stroke-width=".47" stroke-dasharray="15.2 1.3 1.3 1.3" stroke-dashoffset="2.5" stroke-linecap="butt"/>
<path d="M227 454v63M470 494v-24M540 494v-24" fill="none" stroke="#000" stroke-width=".47" stroke-dasharray="15.2 1.3 1.3 1.3" stroke-dashoffset="5.1" stroke-linecap="butt"/>
<path d="M534 371v73M278 407v74" fill="none" stroke="#000" stroke-width=".47" stroke-dasharray="15.2 1.3 1.3 1.3" stroke-dashoffset="-.6" stroke-linecap="butt"/>
<path d="M580 514v-107" fill="none" stroke="#000" stroke-width=".47" stroke-dasharray="15.2 1.3 1.3 1.3" stroke-dashoffset="1.7" stroke-linecap="butt"/>
<path d="M476 361v12M505 440v12M505 569v-12" fill="none" stroke="#000" stroke-width=".47" stroke-dasharray="15.2 1.3 1.3 1.3" stroke-dashoffset="11.1" stroke-linecap="butt"/>
<path d="M505 557v-105" fill="none" stroke="#000" stroke-width=".47" stroke-dasharray="15.2 1.3 1.3 1.3" stroke-dashoffset="2.7" stroke-linecap="butt"/>
<path d="M505 427v7" fill="none" stroke="#000" stroke-width=".47" stroke-dasharray="15.2 1.3 1.3 1.3" stroke-dashoffset="13.6" stroke-linecap="butt"/>
<path d="M505 375v-9" fill="none" stroke="#000" stroke-width=".47" stroke-dasharray="15.2 1.3 1.3 1.3" stroke-dashoffset="12.7" stroke-linecap="butt"/>
<path d="M476 373v71" fill="none" stroke="#000" stroke-width=".47" stroke-dasharray="15.2 1.3 1.3 1.3" stroke-dashoffset=".4" stroke-linecap="butt"/>
<path d="M430 504v-94" fill="none" stroke="#000" stroke-width=".47" stroke-dasharray="15.2 1.3 1.3 1.3" stroke-dashoffset="-1" stroke-linecap="butt"/>
<path d="M30 133h75" fill="none" stroke="#000" stroke-width=".47" stroke-dasharray="6.3 1.3 1.3 1.3" stroke-dashoffset="1.1" stroke-linecap="butt"/>
<path d="M105 133v29" fill="none" stroke="#000" stroke-width=".47" stroke-dasharray="6.3 1.3 1.3 1.3" stroke-dashoffset="3.7" stroke-linecap="butt"/>
<path d="M364 144h91M105 162h50" fill="none" stroke="#000" stroke-width=".47" stroke-dasharray="6.3 1.3 1.3 1.3" stroke-dashoffset="3.4" stroke-linecap="butt"/>
<path d="M155 162v21" fill="none" stroke="#000" stroke-width=".47" stroke-dasharray="6.3 1.3 1.3 1.3" stroke-dashoffset="3.1" stroke-linecap="butt"/>
<path d="M155 183h170" fill="none" stroke="#000" stroke-width=".47" stroke-dasharray="6.3 1.3 1.3 1.3" stroke-dashoffset="-.6" stroke-linecap="butt"/>
<path d="M455 144v16" fill="none" stroke="#000" stroke-width=".47" stroke-dasharray="6.3 1.3 1.3 1.3" stroke-dashoffset=".3" stroke-linecap="butt"/>
<path d="M455 160h28" fill="none" stroke="#000" stroke-width=".47" stroke-dasharray="6.3 1.3 1.3 1.3" stroke-dashoffset="4" stroke-linecap="butt"/>
<path d="M483 160v23" fill="none" stroke="#000" stroke-width=".47" stroke-dasharray="6.3 1.3 1.3 1.3" stroke-dashoffset="2.1" stroke-linecap="butt"/>
<path d="M483 183h161" fill="none" stroke="#000" stroke-width=".47" stroke-dasharray="6.3 1.3 1.3 1.3" stroke-dashoffset="-.9" stroke-linecap="butt"/>
<g fill="none" stroke="#c0c0c0" stroke-width=".47">
<path d="M75 5v5M125 5v5M175 5v5M225 5v5M275 5v5M325 5v5M375 5v5M425 5v10M475 5v5M525 5v5M575 5v5M625 5v5"/>
<path d="M675 5v5M725 5v5M775 5v5M15 47h5M831 47h5M15 97h5M831 97h5M15 147h5M831 147h5M15 197h5M831 197h5M15 247h5"/>
<path d="M831 247h5M15 297h10M826 297h10M15 347h5M831 347h5M15 397h5M831 397h5M15 447h5M831 447h5M15 497h5M831 497h5M15 547h5"/>
<path d="M831 547h5M425 579v10M75 584v5M125 584v5M175 584v5M225 584v5M275 584v5M325 584v5M375 584v5M475 584v5M525 584v5M575 584v5"/>
<path d="M625 584v5M675 584v5M725 584v5M775 584v5"/>
</g>
<g fill="none" stroke="#c0c0c0" stroke-width=".5">
<path d="M685 529v17M732 529v38M750 529v55M750 535h81M802 529v6M831 529h-180v55M651 546h180M651 559h99M651 554h99M651 550h99M659 546v38M678 546v38"/>
<path d="M695 546v38M706 546v38M716 546v17M651 580h180M651 563h99M651 576h55M651 571h55M651 567h180M794 580v4M818 576h13M818 567v13"/>
</g>
<path d="M15 5h821v584h-821zM20 10h811v574h-811z" fill="none" stroke="#c0c0c0" stroke-width=".7"/>
<g fill="#000">
<path d="M32 133l1 6h-2zM323 183l1 6h-2z"/>
<path d="M366 144l1 7h-3zM642 183l1 6h-2z"/>
<path d="M288 399h3v1zM74 476l1 1zM284 456v1zM308 491h3v1zM232 515h1zM225 501l1 1zM154 450v1zM451 371v1h1zM476 374v1zM527 367l1 1zM506 400v1zM528 447h1zM518 532v1zM372 491l3 1h-3zM423 438h1z"/>
</g>
<path d="M601 428h3v1z" fill="#808000"/>
<text font-size="8.5" x="746" y="577">Compound Tool Ass</text>
<text font-size="8.2" x="42" y="587">SOLIDWORKS Educational Product. For Instructional Use Only.</text>
<g font-size="5.3">
<text x="45" y="9">16</text>
<text x="98" y="9">15</text>
<text x="148" y="9">14</text>
<text x="198" y="9">13</text>
<text x="248" y="9">12</text>
<text x="298" y="9">11</text>
<text x="348" y="9">10</text>
<text x="399" y="9">9</text>
<text x="449" y="9">8</text>
<text x="499" y="9">7</text>
<text x="549" y="9">6</text>
<text x="599" y="9">5</text>
<text x="649" y="9">4</text>
<text x="699" y="9">3</text>
<text x="749" y="9">2</text>
<text x="802" y="9">1</text>
<text x="15" y="30">M</text>
<text x="831" y="30">M</text>
<text x="16" y="73">L</text>
<text x="832" y="73">L</text>
<text x="16" y="123">K</text>
<text x="832" y="123">K</text>
<text x="16" y="173">J</text>
<text x="832" y="173">J</text>
<text x="16" y="223">H</text>
<text x="832" y="223">H</text>
<text x="15" y="273">G</text>
<text x="831" y="273">G</text>
<text x="16" y="323">F</text>
<text x="832" y="323">F</text>
<text x="16" y="373">E</text>
<text x="832" y="373">E</text>
<text x="16" y="423">D</text>
<text x="832" y="423">D</text>
<text x="15" y="473">C</text>
<text x="831" y="473">C</text>
<text x="16" y="523">B</text>
<text x="832" y="523">B</text>
<text x="16" y="567">A</text>
<text x="832" y="567">A</text>
<text x="45" y="588">16</text>
<text x="98" y="588">15</text>
<text x="148" y="588">14</text>
<text x="198" y="588">13</text>
<text x="248" y="588">12</text>
<text x="298" y="588">11</text>
<text x="348" y="588">10</text>
<text x="399" y="588">9</text>
<text x="449" y="588">8</text>
<text x="499" y="588">7</text>
<text x="549" y="588">6</text>
<text x="599" y="588">5</text>
<text x="649" y="588">4</text>
<text x="699" y="588">3</text>
<text x="749" y="588">2</text>
<text x="802" y="588">1</text>
</g>
<g font-size="4.7">
<text x="27" y="143">A</text>
<text x="363" y="155">F</text>
<text x="325" y="193">A</text>
<text x="643" y="193">F</text>
<text x="317" y="298">14</text>
<text x="451" y="343">4</text>
<text x="472" y="343">10</text>
<text x="522" y="343">6</text>
<text x="552" y="343">7</text>
<text x="646" y="389">ITEM NO.</text>
<text x="684" y="389">PART NUMBER</text>
<text x="762" y="389">DESCRIPTION</text>
<text x="820" y="389">QTY.</text>
<text x="318" y="401">2</text>
<text x="654" y="396">1</text>
<text x="666" y="396">FormPunch001</text>
<text x="740" y="396">K110 (HRC 60 - 62) 114 * 80 * 57.1</text>
<text x="824" y="396">1</text>
<text x="654" y="403">2</text>
<text x="666" y="403">Stripper001</text>
<text x="751" y="403">Mild Steel 220 * 120 * 20</text>
<text x="824" y="403">1</text>
<text x="654" y="411">4</text>
<text x="666" y="411">FormDie001</text>
<text x="745" y="411">476 (HRC 60-62) 170 * 97 * 70</text>
<text x="824" y="411">1</text>
<text x="654" y="418">6</text>
<text x="666" y="418">Dia 10 Pierce Punch</text>
<text x="753" y="418">STD HIGH SPEED STEEL</text>
<text x="824" y="418">1</text>
<text x="654" y="425">7</text>
<text x="666" y="425">Stripper002</text>
<text x="752" y="425">MILD STEEL 70 * 55 * 10</text>
<text x="824" y="425">1</text>
<text x="654" y="432">8</text>
<text x="666" y="432">BackingPlate001</text>
<text x="744" y="432">K110 (HRC 55-60) 170 * 97 * 10</text>
<text x="824" y="432">1</text>
<text x="351" y="441">8</text>
<text x="654" y="439">9</text>
<text x="666" y="439">Spacer001</text>
<text x="752" y="439">MILD STEEL 17 * 97 * 30</text>
<text x="824" y="439">1</text>
<text x="627" y="447">11</text>
<text x="653" y="447">10</text>
<text x="666" y="447">M5 Hex Shoulder Bolt</text>
<text x="769" y="447">M5 x 65</text>
<text x="824" y="447">4</text>
<text x="653" y="454">11</text>
<text x="666" y="454">Knock Out Plate</text>
<text x="745" y="454">K110 (HRC 55-60) 70 * 55 * 10</text>
<text x="824" y="454">1</text>
<text x="317" y="459">21</text>
<text x="653" y="461">12</text>
<text x="666" y="461">Knock Out Pin</text>
<text x="754" y="461">Silver Steel Ø16 * 125</text>
<text x="824" y="461">1</text>
<text x="351" y="463">9</text>
<text x="653" y="468">13</text>
<text x="666" y="468">Pressure Pin</text>
<text x="755" y="468">STD: LENGTH TO SUIT</text>
<text x="824" y="468">4</text>
<text x="653" y="475">14</text>
<text x="666" y="475">Die Base</text>
<text x="759" y="475">STD: C-SBR 2619</text>
<text x="824" y="475">1</text>
<text x="653" y="482">15</text>
<text x="666" y="482">Die Top.</text>
<text x="765" y="482">C-SBR 2619</text>
<text x="824" y="482">1</text>
<text x="350" y="489">15</text>
<text x="653" y="489">16</text>
<text x="666" y="489">M8HexSocketHeadCapScrew</text>
<text x="770" y="489">M8x90</text>
<text x="824" y="489">4</text>
<text x="317" y="493">14</text>
<text x="653" y="497">17</text>
<text x="666" y="497">M8HexSocketHeadCapScrew</text>
<text x="770" y="497">M8x45</text>
<text x="824" y="497">4</text>
<text x="653" y="505">18</text>
<text x="666" y="505">Dowel Dia 8</text>
<text x="770" y="505">D8x50</text>
<text x="824" y="505">2</text>
<text x="653" y="512">19</text>
<text x="666" y="512">Dowel Dia 8</text>
<text x="770" y="512">D8x90</text>
<text x="824" y="512">2</text>
<text x="653" y="519">20</text>
<text x="666" y="519">M8 Hex Shoulder Bolt</text>
<text x="764" y="519">STD M8 X 70</text>
<text x="824" y="519">4</text>
<text x="455" y="526">SECTION F-F</text>
<text x="653" y="526">21</text>
<text x="666" y="526">Spring D12280 Music Wire</text>
<text x="748" y="526">STD: Ø13.75 * 90.5 * Ø1.25</text>
<text x="824" y="526">4</text>
<text x="69" y="545">20</text>
<text x="138" y="545">17</text>
<text x="161" y="545">1</text>
<text x="208" y="545">18</text>
<text x="226" y="545">13</text>
<text x="263" y="540">SECTION A-A</text>
<text x="265" y="545">SCALE 1 : 1</text>
<text x="598" y="543">19</text>
<text x="566" y="559">15</text>
<text x="539" y="570">12</text>
</g>
<text font-size="4.7" fill="#808000" x="628" y="431">?</text>
<text font-size="3.9" x="822" y="573">A1</text>
<g font-size="2">
<text x="652" y="532">UNLESS OTHERWISE SPECIFIED:</text>
<text x="685" y="532">FINISH:</text>
<text x="732" y="531">DEBURR AND</text>
<text x="732" y="534">BREAK SHARP</text>
<text x="764" y="533">DO NOT SCALE DRAWING</text>
<text x="804" y="533">REVISION</text>
<text x="652" y="534">DIMENSIONS ARE IN MILLIMETERS</text>
<text x="652" y="537">SURFACE FINISH:</text>
<text x="652" y="539">TOLERANCES:</text>
<text x="732" y="536">EDGES</text>
<text x="653" y="542">LINEAR:</text>
<text x="653" y="544">ANGULAR:</text>
<text x="665" y="549">NAME</text>
<text x="681" y="549">SIGNATURE</text>
<text x="698" y="549">DATE</text>
<text x="751" y="549">TITLE:</text>
<text x="652" y="553">DRAWN</text>
<text x="652" y="557">CHK'D</text>
<text x="651" y="561">APPV'D</text>
<text x="652" y="566">MFG</text>
<text x="653" y="570">Q.A</text>
<text x="707" y="570">MATERIAL:</text>
<text x="751" y="570">DWG NO.</text>
<text x="707" y="583">WEIGHT:</text>
<text x="751" y="583">SCALE:1:1</text>
<text x="795" y="583">SHEET 1 OF 1</text>
</g>
</svg>
